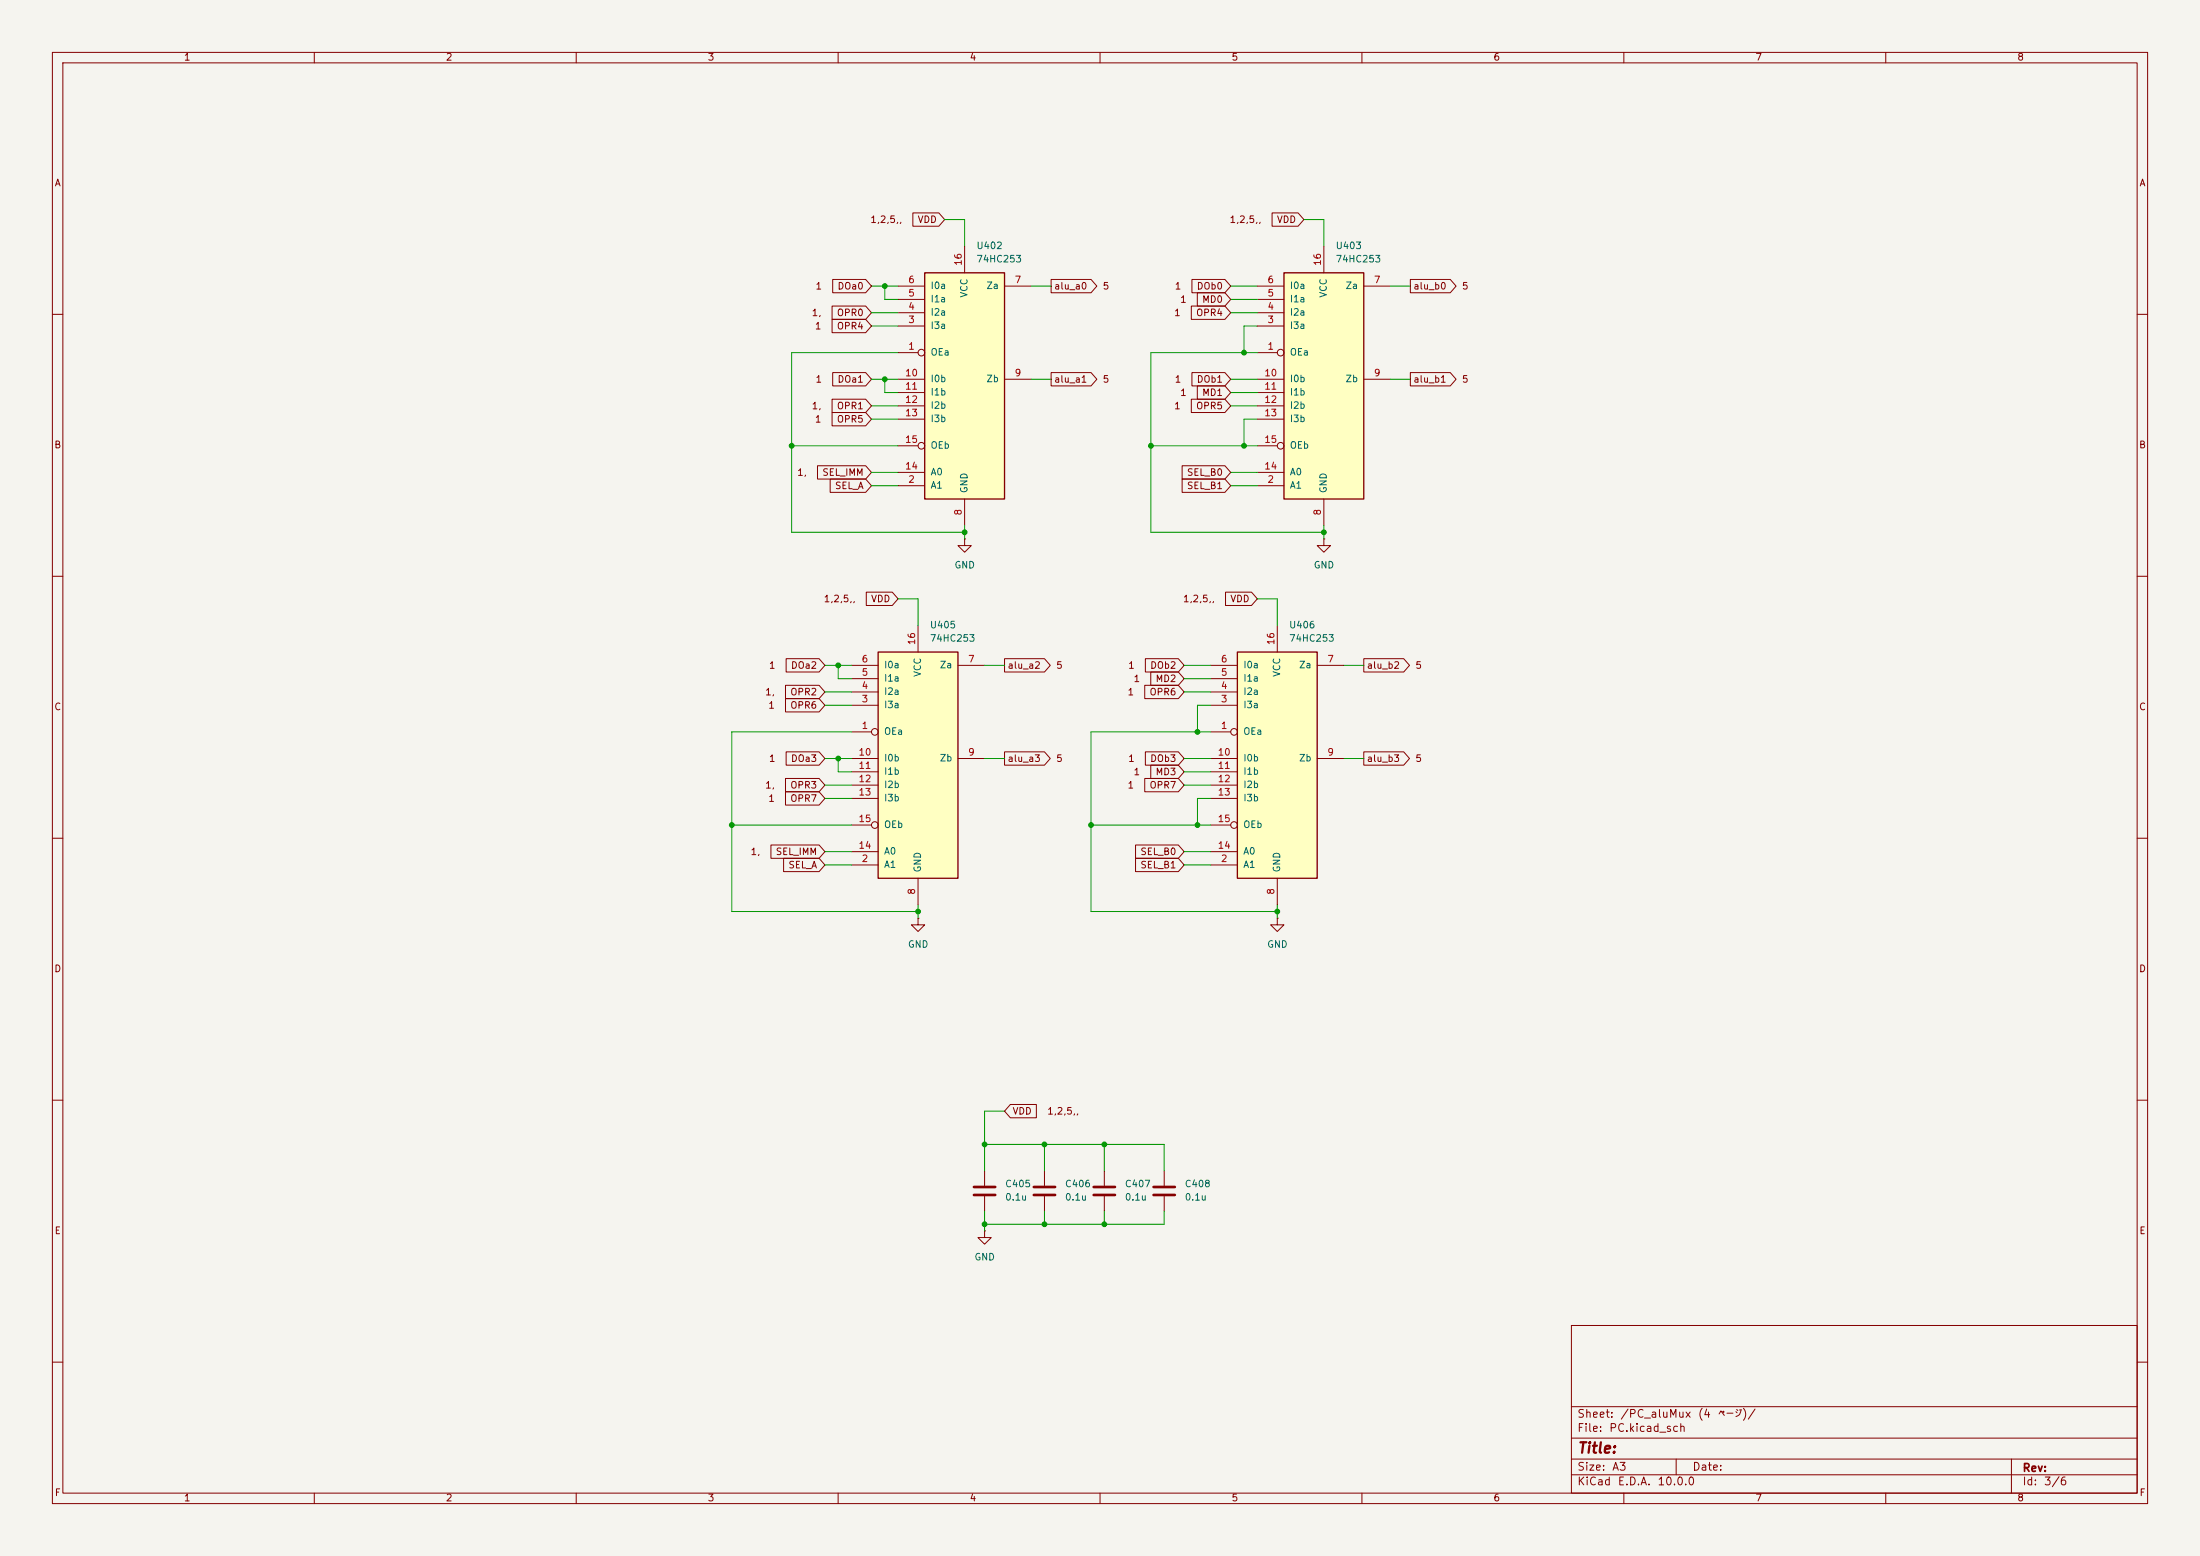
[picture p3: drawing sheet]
<svg xmlns="http://www.w3.org/2000/svg" width="420mm" height="297mm" viewBox="0 0 420 297" stroke-linecap="round" stroke-linejoin="round" font-family="sans-serif">
<path d="M0 0h420v297h-420z" fill="#f5f4ef" stroke="#f5f4ef" stroke-width=".19"/>
<g fill="none" stroke="#840000" stroke-width=".19">
<path d="M10 10h400v277h-400zM12 12h396v273h-396zM60 10v2M110 10v2M160 10v2M210 10v2M260 10v2M310 10v2M360 10v2M10 60h2M408 60h2M10 110h2"/>
<path d="M408 110h2M10 160h2M408 160h2M175.3 175.3v1.2h-1.3l1.3 1.3 1.2-1.3h-1.2M175.3 175.3h.1M10 210h2M408 210h2M300 253h108v32h-108zM10 260h2M300 278.5h108M300 274.5h108M300 268.5h108"/>
<path d="M320 278.5v3M384 278.5v6.5M408 260h2M60 285v2M110 285v2M160 285v2M210 285v2M260 285v2M300 281.5h108M310 285v2M360 285v2"/>
</g>
<path d="M167.6 124.5h15.3v43.1h-15.3z" fill="#ffffc2"/>
<path d="M167.6 124.5h15.3v43.1h-15.3z" fill="none" stroke="#840000" stroke-width=".25"/>
<g fill="none" stroke="#840000" stroke-width=".19">
<path d="M175.3 119.4v5.1M184.1 102.9v1.2h-1.2l1.2 1.3 1.3-1.3h-1.3M184.1 102.9h.1M162.6 139.7h3.8M162.6 134.6h5M162.6 132.1h5M162.6 129.5h5M162.6 127h5M182.9 127h5.1M162.6 144.8h5M162.6 147.3h5M162.6 149.9h5"/>
<path d="M162.6 152.4h5M162.6 157.5h3.8M182.9 144.8h5.1M162.6 165.1h5M162.6 162.6h5M175.3 167.6v5.1M243.8 175.3v1.2h-1.2l1.2 1.3 1.3-1.3h-1.3M243.8 175.3h.1M188 234.9v1.3h1.2l-1.2 1.3-1.3-1.3h1.3M188 234.9h.1M188 223.5v2.8M188 228.3v2.8"/>
<path d="M199.4 223.5v2.8M199.4 228.3v2.8M210.8 223.5v2.8M210.8 228.3v2.8M222.2 223.5v2.8M222.2 228.3v2.8"/>
<circle cx="167" cy="139.7" r=".63"/>
<circle cx="167" cy="157.5" r=".63"/>
</g>
<path d="M185.9 228.1h4.1M185.9 226.6h4.1M197.4 228.1h4M197.4 226.6h4M208.8 228.1h4.1M208.8 226.6h4.1M220.2 228.1h4.1M220.2 226.6h4.1" fill="none" stroke="#840000" stroke-width=".51"/>
<path d="M176.5 52.1h15.3v43.2h-15.3z" fill="#ffffc2"/>
<path d="M176.5 52.1h15.3v43.2h-15.3z" fill="none" stroke="#840000" stroke-width=".25"/>
<g fill="none" stroke="#840000" stroke-width=".19">
<path d="M171.4 59.7h5.1M171.4 57.2h5.1M171.4 54.6h5.1M184.1 47v5.1M191.8 54.6h5M171.4 67.3h3.9M171.4 62.2h5.1M171.4 72.4h5.1M171.4 74.9h5.1M171.4 77.5h5.1M191.8 72.4h5M171.4 92.7h5.1"/>
<path d="M171.4 80h5.1M171.4 90.2h5.1M171.4 85.1h3.9M184.1 95.3v5"/>
<circle cx="175.9" cy="67.3" r=".63"/>
<circle cx="175.9" cy="85.1" r=".63"/>
</g>
<path d="M245.1 52.1h15.2v43.2h-15.2z" fill="#ffffc2"/>
<path d="M245.1 52.1h15.2v43.2h-15.2z" fill="none" stroke="#840000" stroke-width=".25"/>
<g fill="none" stroke="#840000" stroke-width=".19">
<path d="M240 59.7h5.1M240 57.2h5.1M240 54.6h5.1M252.7 47v5.1M260.3 54.6h5.1M240 67.3h3.8M240 62.2h5.1M240 72.4h5.1M240 74.9h5.1M240 77.5h5.1M260.3 72.4h5.1M240 92.7h5.1"/>
<path d="M240 80h5.1M240 90.2h5.1M240 85.1h3.8M252.7 95.3v5M252.7 102.9v1.2h-1.2l1.2 1.3 1.3-1.3h-1.3M252.7 102.9h.1"/>
<circle cx="244.5" cy="67.3" r=".63"/>
<circle cx="244.5" cy="85.1" r=".63"/>
</g>
<path d="M236.2 124.5h15.3v43.1h-15.3z" fill="#ffffc2"/>
<path d="M236.2 124.5h15.3v43.1h-15.3z" fill="none" stroke="#840000" stroke-width=".25"/>
<g fill="none" stroke="#840000" stroke-width=".19">
<path d="M158.8 58.4h6.5l1.1 1.3-1.1 1.3h-6.5zM159 53.3h6.3l1.1 1.3-1.1 1.3h-6.3zM174.3 40.6h4.9l1.1 1.3-1.1 1.3h-4.9zM200.7 53.3h7.6l1.1 1.3-1.1 1.3h-7.6zM227.4 58.4h6.4l1.1 1.3-1.1 1.3h-6.4zM227.5 53.3h6.3l1.1 1.3-1.1 1.3h-6.3zM228.6 55.9h5.2l1.1 1.3-1.1 1.2h-5.2zM242.8 40.6h5l1.1 1.3-1.1 1.3h-5zM269.2 53.3h7.7l1.1 1.3-1.1 1.3h-7.7zM158.8 78.7h6.5l1.1 1.3-1.1 1.3h-6.5zM158.8 61h6.5l1.1 1.2-1.1 1.3h-6.5zM158.8 76.2h6.5l1.1 1.3-1.1 1.2h-6.5z"/>
<path d="M159 71.1h6.3l1.1 1.3-1.1 1.3h-6.3zM200.7 71.1h7.6l1.1 1.3-1.1 1.3h-7.6zM227.4 76.2h6.4l1.1 1.3-1.1 1.2h-6.4zM227.5 71.1h6.3l1.1 1.3-1.1 1.3h-6.3zM228.6 73.7h5.2l1.1 1.2-1.1 1.3h-5.2zM269.2 71.1h7.7l1.1 1.3-1.1 1.3h-7.7zM156.1 88.9h9.2l1.1 1.3-1.1 1.2h-9.2zM158.5 91.4h6.8l1.1 1.3-1.1 1.3h-6.8zM225.7 88.9h8.1l1.1 1.3-1.1 1.2h-8.1zM225.7 91.4h8.1l1.1 1.3-1.1 1.3h-8.1zM165.4 113h4.9l1.1 1.3-1.1 1.3h-4.9zM234 113h4.9l1.1 1.3-1.1 1.3h-4.9z"/>
<path d="M243.8 119.4v5.1M150 130.8h6.4l1.1 1.3-1.1 1.3h-6.4zM150 133.3h6.4l1.1 1.3-1.1 1.3h-6.4zM150.1 125.7h6.3l1.1 1.3-1.1 1.3h-6.3zM191.8 125.7h7.6l1.1 1.3-1.1 1.3h-7.6zM218.5 130.8h6.4l1.2 1.3-1.2 1.3h-6.4zM218.7 125.7h6.2l1.2 1.3-1.2 1.3h-6.2zM219.7 128.3h5.2l1.2 1.2-1.2 1.3h-5.2zM231.1 139.7h3.8M231.1 134.6h5.1M231.1 132.1h5.1M231.1 129.5h5.1"/>
<path d="M231.1 127h5.1M251.5 127h5M260.3 125.7h7.7l1.1 1.3-1.1 1.3h-7.7zM150 151.1h6.4l1.1 1.3-1.1 1.3h-6.4zM150 148.6h6.4l1.1 1.3-1.1 1.2h-6.4zM150.1 143.5h6.3l1.1 1.3-1.1 1.3h-6.3zM191.8 143.5h7.6l1.1 1.3-1.1 1.3h-7.6zM218.5 148.6h6.4l1.2 1.3-1.2 1.2h-6.4zM218.7 143.5h6.2l1.2 1.3-1.2 1.3h-6.2zM219.7 146h5.2l1.2 1.3-1.2 1.3h-5.2zM231.1 144.8h5.1M231.1 147.3h5.1"/>
<path d="M231.1 149.9h5.1M231.1 152.4h5.1M231.1 157.5h3.8M251.5 144.8h5M260.3 143.5h7.7l1.1 1.3-1.1 1.3h-7.7zM147.2 161.3h9.2l1.1 1.3-1.1 1.2h-9.2zM149.6 163.8h6.8l1.1 1.3-1.1 1.3h-6.8zM216.8 163.8h8.1l1.2 1.3-1.2 1.3h-8.1zM216.8 161.3h8.1l1.2 1.3-1.2 1.2h-8.1zM231.1 165.1h5.1M231.1 162.6h5.1M243.8 167.6v5.1"/>
<path d="M192.9 210.8h4.9v2.6h-4.9l-1.1-1.3z"/>
<circle cx="235.6" cy="139.7" r=".63"/>
<circle cx="235.6" cy="157.5" r=".63"/>
</g>
<g fill="none" stroke="#009600" stroke-width=".19">
<path d="M166.4 54.6h5M166.4 59.7h5M168.9 54.6v2.6h2.5M180.3 41.9h3.8v5.1M196.8 54.6h3.9M234.9 54.6h5.1M234.9 59.7h5.1M234.9 57.2h5.1M248.9 41.9h3.8v5.1M265.4 54.6h3.8M166.4 62.2h5M166.4 72.4h5"/>
<path d="M166.4 77.5h5M168.9 72.4v2.5h2.5M171.4 67.3h-20.3v34.3h33M196.8 72.4h3.9M234.9 72.4h5.1M234.9 74.9h5.1M234.9 77.5h5.1M240 62.2h-2.5v5.1M240 67.3h-20.3v34.3h33M265.4 72.4h3.8M151.1 85.1h20.3M166.4 90.2h5"/>
<path d="M166.4 92.7h5M166.4 80h5M219.7 85.1h20.3M234.9 90.2h5.1M234.9 92.7h5.1M240 80h-2.5v5.1M171.4 114.3h3.9v5.1M184.1 100.3v2.6M240 114.3h3.8v5.1M252.7 100.3v2.6M157.5 127h5.1M157.5 134.6h5.1"/>
<path d="M157.5 132.1h5.1M160 127v2.5h2.6M162.6 139.7h-22.9v34.3h35.6M188 127h3.8M226.1 127h5M226.1 132.1h5M226.1 129.5h5M231.1 134.6h-2.5v5.1M231.1 139.7h-22.8v34.3h35.5M256.5 127h3.8M139.7 157.5h22.9M157.5 144.8h5.1"/>
<path d="M157.5 152.4h5.1M157.5 149.9h5.1M160 144.8v2.5h2.6M188 144.8h3.8M208.3 157.5h22.8M226.1 144.8h5M226.1 147.3h5M226.1 149.9h5M231.1 152.4h-2.5v5.1M256.5 144.8h3.8M157.5 165.1h5.1M157.5 162.6h5.1"/>
<path d="M175.3 172.7v2.6M226.1 165.1h5M226.1 162.6h5M243.8 172.7v2.6M188 218.4h34.2v5.1M191.8 212.1h-3.8v11.4M199.4 218.4v5.1M210.8 218.4v5.1M188 231.1v3.8M199.4 231.1v2.6M210.8 231.1v2.6M222.2 231.1v2.6h-34.2"/>
</g>
<g fill="#009600" stroke="#009600" stroke-width=".19">
<circle cx="160" cy="144.8" r=".46"/>
<circle cx="208.3" cy="157.5" r=".46"/>
<circle cx="175.3" cy="174" r=".46"/>
<circle cx="139.7" cy="157.5" r=".46"/>
<circle cx="160" cy="127" r=".46"/>
<circle cx="219.7" cy="85.1" r=".46"/>
<circle cx="228.6" cy="139.7" r=".46"/>
<circle cx="168.9" cy="72.4" r=".46"/>
<circle cx="184.1" cy="101.6" r=".46"/>
<circle cx="151.1" cy="85.1" r=".46"/>
<circle cx="199.4" cy="218.4" r=".46"/>
<circle cx="188" cy="218.4" r=".46"/>
<circle cx="210.8" cy="233.7" r=".46"/>
<circle cx="210.8" cy="218.4" r=".46"/>
<circle cx="188" cy="233.7" r=".46"/>
<circle cx="199.4" cy="233.7" r=".46"/>
<circle cx="228.6" cy="157.5" r=".46"/>
<circle cx="243.8" cy="174" r=".46"/>
<circle cx="237.5" cy="67.3" r=".46"/>
<circle cx="168.9" cy="54.6" r=".46"/>
<circle cx="252.7" cy="101.6" r=".46"/>
<circle cx="237.5" cy="85.1" r=".46"/>
</g>
<text font-size="2" fill="#840000" x="301" y="277.9">Title:</text>
<g font-size="1.5" fill="#840000">
<text x="301" y="273.7">File:</text>
<text x="301" y="271">Sheet:</text>
<text x="307.1" y="273.7">PC.kicad_sch</text>
<text x="309.2" y="271">/PC_aluMux</text>
<text x="324" y="271">(4</text>
<text x="327.7" y="271">ページ)/</text>
<text x="301" y="281.1">Size:</text>
<text x="307.6" y="281.1">A3</text>
<text x="323" y="281.1">Date:</text>
<text x="386" y="281.3">Rev:</text>
<text x="301" y="283.9">KiCad</text>
<text x="308.7" y="283.9">E.D.A.</text>
<text x="316.3" y="283.9">10.0.0</text>
<text x="386" y="283.9">Id:</text>
<text x="390.1" y="283.9">3/6</text>
</g>
<g font-size="1.3" fill="#840000">
<text x="35" y="11.9">1</text>
<text x="85" y="11.9">2</text>
<text x="135" y="11.9">3</text>
<text x="185" y="11.9">4</text>
<text x="235" y="11.9">5</text>
<text x="285" y="11.9">6</text>
<text x="335" y="11.9">7</text>
<text x="385" y="11.9">8</text>
<text x="10.3" y="35.9">A</text>
<text x="408.3" y="35.9">A</text>
<text x="166" y="42.9">1,2,5,,</text>
<text x="175.1" y="42.9">VDD</text>
<text x="234.6" y="42.9">1,2,5,,</text>
<text x="243.7" y="42.9">VDD</text>
<text x="155.6" y="55.6">1</text>
<text x="159.8" y="55.6">DOa0</text>
<text x="201.1" y="55.6">alu_a0</text>
<text x="210.4" y="55.6">5</text>
<text x="224.2" y="55.6">1</text>
<text x="225.2" y="58.1">1</text>
<text x="228.4" y="55.6">DOb0</text>
<text x="229.4" y="58.1">MD0</text>
<text x="269.7" y="55.6">alu_b0</text>
<text x="279" y="55.6">5</text>
<text x="154.9" y="60.6">1,</text>
<text x="155.5" y="63.2">1</text>
<text x="159.7" y="60.6">OPR0</text>
<text x="159.7" y="63.2">OPR4</text>
<text x="224" y="60.6">1</text>
<text x="228.2" y="60.6">OPR4</text>
<text x="155.6" y="73.3">1</text>
<text x="159.8" y="73.3">DOa1</text>
<text x="201.1" y="73.3">alu_a1</text>
<text x="210.4" y="73.3">5</text>
<text x="224.2" y="73.3">1</text>
<text x="225.2" y="75.9">1</text>
<text x="228.4" y="73.3">DOb1</text>
<text x="229.4" y="75.9">MD1</text>
<text x="269.7" y="73.3">alu_b1</text>
<text x="279" y="73.3">5</text>
<text x="154.9" y="78.4">1,</text>
<text x="155.5" y="81">1</text>
<text x="159.7" y="81">OPR5</text>
<text x="159.7" y="78.4">OPR1</text>
<text x="224" y="78.4">1</text>
<text x="228.2" y="78.4">OPR5</text>
<text x="10.3" y="85.9">B</text>
<text x="408.2" y="85.9">B</text>
<text x="152.1" y="91.1">1,</text>
<text x="156.9" y="91.1">SEL_IMM</text>
<text x="159.3" y="93.7">SEL_A</text>
<text x="226.5" y="91.1">SEL_B0</text>
<text x="226.5" y="93.7">SEL_B1</text>
<text x="157.2" y="115.3">1,2,5,,</text>
<text x="166.2" y="115.3">VDD</text>
<text x="225.7" y="115.3">1,2,5,,</text>
<text x="234.8" y="115.3">VDD</text>
<text x="146.7" y="128">1</text>
<text x="150.9" y="128">DOa2</text>
<text x="192.2" y="128">alu_a2</text>
<text x="201.5" y="128">5</text>
<text x="215.3" y="128">1</text>
<text x="216.3" y="130.5">1</text>
<text x="219.5" y="128">DOb2</text>
<text x="220.5" y="130.5">MD2</text>
<text x="260.8" y="128">alu_b2</text>
<text x="270.1" y="128">5</text>
<text x="10.3" y="135.9">C</text>
<text x="146" y="133">1,</text>
<text x="146.6" y="135.6">1</text>
<text x="150.8" y="133">OPR2</text>
<text x="150.8" y="135.6">OPR6</text>
<text x="215.2" y="133">1</text>
<text x="219.3" y="133">OPR6</text>
<text x="408.2" y="135.9">C</text>
<text x="146.7" y="145.7">1</text>
<text x="150.9" y="145.7">DOa3</text>
<text x="192.2" y="145.7">alu_a3</text>
<text x="201.5" y="145.7">5</text>
<text x="215.3" y="145.7">1</text>
<text x="216.3" y="148.3">1</text>
<text x="219.5" y="145.7">DOb3</text>
<text x="220.5" y="148.3">MD3</text>
<text x="260.8" y="145.7">alu_b3</text>
<text x="270.1" y="145.7">5</text>
<text x="146" y="150.8">1,</text>
<text x="146.6" y="153.4">1</text>
<text x="150.8" y="153.4">OPR7</text>
<text x="150.8" y="150.8">OPR3</text>
<text x="215.2" y="150.8">1</text>
<text x="219.3" y="150.8">OPR7</text>
<text x="143.2" y="163.5">1,</text>
<text x="148" y="163.5">SEL_IMM</text>
<text x="150.4" y="166.1">SEL_A</text>
<text x="217.6" y="166.1">SEL_B1</text>
<text x="217.6" y="163.5">SEL_B0</text>
<text x="10.3" y="185.9">D</text>
<text x="408.2" y="185.9">D</text>
<text x="193.2" y="213">VDD</text>
<text x="199.8" y="213">1,2,5,,</text>
<text x="10.3" y="235.9">E</text>
<text x="408.3" y="235.9">E</text>
<text x="10.3" y="285.9">F</text>
<text x="35" y="286.9">1</text>
<text x="85" y="286.9">2</text>
<text x="135" y="286.9">3</text>
<text x="185" y="286.9">4</text>
<text x="235" y="286.9">5</text>
<text x="285" y="286.9">6</text>
<text x="335" y="286.9">7</text>
<text x="385" y="286.9">8</text>
<text x="408.3" y="285.9">F</text>
</g>
<g font-size="1.3" fill="#006464">
<text x="186.3" y="47.9">U402</text>
<text x="254.9" y="47.9">U403</text>
<text x="186.3" y="50.4">74HC253</text>
<text x="254.9" y="50.4">74HC253</text>
<text x="177.5" y="58">I1a</text>
<text x="177.5" y="55.5">I0a</text>
<text x="185" y="56.9" transform="rotate(-90 185 56.9)">VCC</text>
<text x="188.2" y="55.5">Za</text>
<text x="246.1" y="58">I1a</text>
<text x="246.1" y="55.5">I0a</text>
<text x="253.6" y="56.9" transform="rotate(-90 253.6 56.9)">VCC</text>
<text x="256.8" y="55.5">Za</text>
<text x="177.5" y="63.1">I3a</text>
<text x="177.5" y="60.6">I2a</text>
<text x="246.1" y="63.1">I3a</text>
<text x="246.1" y="60.6">I2a</text>
<text x="177.5" y="68.2">OEa</text>
<text x="246.1" y="68.2">OEa</text>
<text x="177.5" y="73.3">I0b</text>
<text x="177.5" y="75.8">I1b</text>
<text x="188.2" y="73.3">Zb</text>
<text x="246.1" y="73.3">I0b</text>
<text x="246.1" y="75.8">I1b</text>
<text x="256.8" y="73.3">Zb</text>
<text x="177.5" y="78.3">I2b</text>
<text x="177.5" y="80.9">I3b</text>
<text x="246.1" y="78.3">I2b</text>
<text x="246.1" y="80.9">I3b</text>
<text x="177.5" y="86">OEb</text>
<text x="246.1" y="86">OEb</text>
<text x="177.5" y="93.6">A1</text>
<text x="177.5" y="91">A0</text>
<text x="185" y="94.2" transform="rotate(-90 185 94.2)">GND</text>
<text x="246.1" y="93.6">A1</text>
<text x="246.1" y="91">A0</text>
<text x="253.6" y="94.2" transform="rotate(-90 253.6 94.2)">GND</text>
<text x="182.1" y="108.8">GND</text>
<text x="250.7" y="108.8">GND</text>
<text x="177.4" y="120.2">U405</text>
<text x="177.4" y="122.8">74HC253</text>
<text x="246" y="120.2">U406</text>
<text x="246" y="122.8">74HC253</text>
<text x="168.7" y="130.4">I1a</text>
<text x="168.7" y="127.9">I0a</text>
<text x="176.1" y="129.3" transform="rotate(-90 176.1 129.3)">VCC</text>
<text x="179.3" y="127.9">Za</text>
<text x="237.2" y="130.4">I1a</text>
<text x="237.2" y="127.9">I0a</text>
<text x="244.7" y="129.3" transform="rotate(-90 244.7 129.3)">VCC</text>
<text x="247.9" y="127.9">Za</text>
<text x="168.7" y="135.5">I3a</text>
<text x="168.7" y="132.9">I2a</text>
<text x="237.2" y="135.5">I3a</text>
<text x="237.2" y="132.9">I2a</text>
<text x="168.7" y="140.6">OEa</text>
<text x="237.2" y="140.6">OEa</text>
<text x="168.7" y="145.6">I0b</text>
<text x="168.7" y="148.2">I1b</text>
<text x="179.3" y="145.6">Zb</text>
<text x="237.2" y="145.6">I0b</text>
<text x="237.2" y="148.2">I1b</text>
<text x="247.9" y="145.6">Zb</text>
<text x="168.7" y="150.7">I2b</text>
<text x="168.7" y="153.3">I3b</text>
<text x="237.2" y="150.7">I2b</text>
<text x="237.2" y="153.3">I3b</text>
<text x="168.7" y="158.3">OEb</text>
<text x="237.2" y="158.3">OEb</text>
<text x="168.7" y="166">A1</text>
<text x="168.7" y="163.4">A0</text>
<text x="176.1" y="166.6" transform="rotate(-90 176.1 166.6)">GND</text>
<text x="237.2" y="166">A1</text>
<text x="237.2" y="163.4">A0</text>
<text x="244.7" y="166.6" transform="rotate(-90 244.7 166.6)">GND</text>
<text x="173.2" y="181.2">GND</text>
<text x="241.8" y="181.2">GND</text>
<text x="191.8" y="226.9">C405</text>
<text x="203.2" y="226.9">C406</text>
<text x="214.6" y="226.9">C407</text>
<text x="226.1" y="226.9">C408</text>
<text x="191.8" y="229.5">0.1u</text>
<text x="203.2" y="229.5">0.1u</text>
<text x="214.6" y="229.5">0.1u</text>
<text x="226.1" y="229.5">0.1u</text>
<text x="185.9" y="240.9">GND</text>
</g>
<g font-size="1.3" fill="#a90000">
<text x="183.9" y="50.8" transform="rotate(-90 183.9 50.8)">16</text>
<text x="252.5" y="50.8" transform="rotate(-90 252.5 50.8)">16</text>
<text x="173.3" y="59.4">4</text>
<text x="173.3" y="56.9">5</text>
<text x="173.3" y="54.4">6</text>
<text x="193.6" y="54.4">7</text>
<text x="241.9" y="59.4">4</text>
<text x="241.9" y="56.9">5</text>
<text x="241.9" y="54.4">6</text>
<text x="262.2" y="54.4">7</text>
<text x="173.3" y="62">3</text>
<text x="241.9" y="62">3</text>
<text x="173.3" y="67.1">1</text>
<text x="241.9" y="67.1">1</text>
<text x="172.7" y="72.1">10</text>
<text x="172.7" y="74.7">11</text>
<text x="172.7" y="77.2">12</text>
<text x="193.6" y="72.1">9</text>
<text x="241.3" y="72.1">10</text>
<text x="241.3" y="74.7">11</text>
<text x="241.3" y="77.2">12</text>
<text x="262.2" y="72.1">9</text>
<text x="172.7" y="79.8">13</text>
<text x="241.3" y="79.8">13</text>
<text x="172.7" y="89.9">14</text>
<text x="172.7" y="84.8">15</text>
<text x="241.3" y="89.9">14</text>
<text x="241.3" y="84.8">15</text>
<text x="173.3" y="92.5">2</text>
<text x="241.9" y="92.5">2</text>
<text x="183.9" y="98.5" transform="rotate(-90 183.9 98.5)">8</text>
<text x="252.5" y="98.5" transform="rotate(-90 252.5 98.5)">8</text>
<text x="175" y="123.2" transform="rotate(-90 175 123.2)">16</text>
<text x="243.6" y="123.2" transform="rotate(-90 243.6 123.2)">16</text>
<text x="164.4" y="131.8">4</text>
<text x="164.4" y="129.3">5</text>
<text x="164.4" y="126.7">6</text>
<text x="184.7" y="126.7">7</text>
<text x="233" y="131.8">4</text>
<text x="233" y="129.3">5</text>
<text x="233" y="126.7">6</text>
<text x="253.3" y="126.7">7</text>
<text x="164.4" y="134.4">3</text>
<text x="233" y="134.4">3</text>
<text x="164.4" y="139.4">1</text>
<text x="233" y="139.4">1</text>
<text x="163.8" y="144.5">10</text>
<text x="163.8" y="147.1">11</text>
<text x="163.8" y="149.6">12</text>
<text x="184.7" y="144.5">9</text>
<text x="232.4" y="144.5">10</text>
<text x="232.4" y="147.1">11</text>
<text x="232.4" y="149.6">12</text>
<text x="253.3" y="144.5">9</text>
<text x="163.8" y="152.1">13</text>
<text x="232.4" y="152.1">13</text>
<text x="163.8" y="157.2">15</text>
<text x="232.4" y="157.2">15</text>
<text x="163.8" y="162.3">14</text>
<text x="164.4" y="164.8">2</text>
<text x="232.4" y="162.3">14</text>
<text x="233" y="164.8">2</text>
<text x="175" y="170.9" transform="rotate(-90 175 170.9)">8</text>
<text x="243.6" y="170.9" transform="rotate(-90 243.6 170.9)">8</text>
</g>
</svg>
